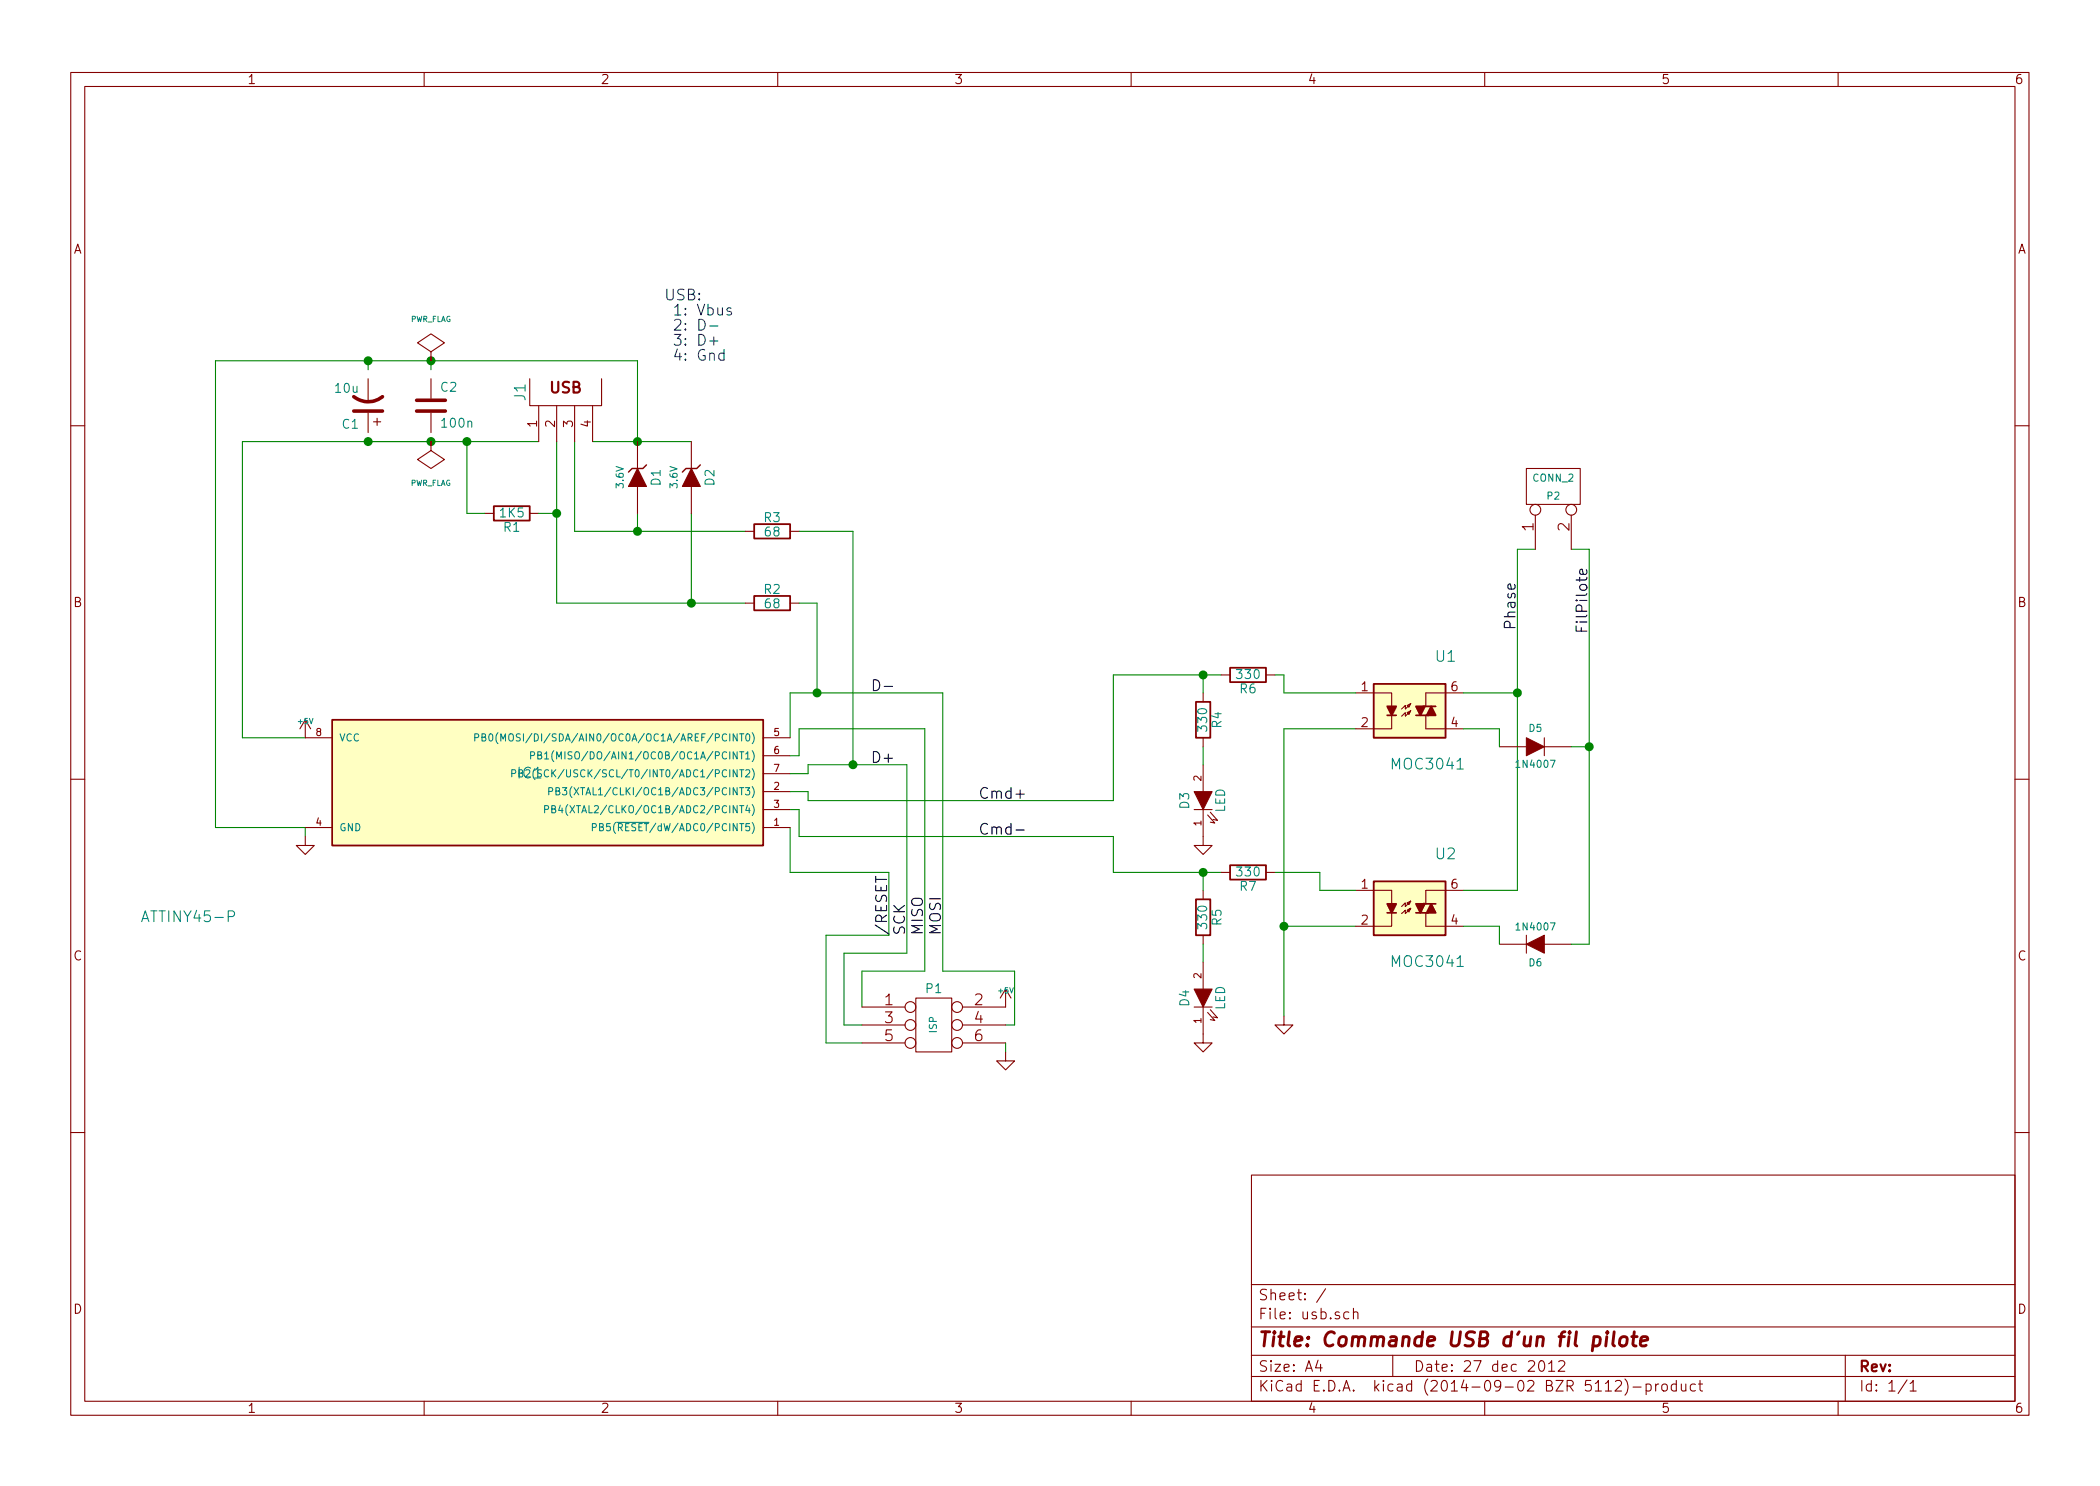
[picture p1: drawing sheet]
<svg xmlns="http://www.w3.org/2000/svg" width="297mm" height="210mm" viewBox="0 0 297 210" stroke-linecap="round" stroke-linejoin="round" font-family="sans-serif">
<g fill="none" stroke="#840000" stroke-width=".15">
<path d="M10 10.3h277v189.9h-277zM12 12.2h273v186.1h-273zM60 10.3v1.9M110 10.3v1.9M160 10.3v1.9M210 10.3v1.9M260 10.3v1.9M52.1 53.6v3.3M52.1 58.4v2.8M52.8 59.7h1M53.3 59.2v1M61 51h.1"/>
<path d="M61 49.8l1.9-1.3-1.9-1.3-1.9 1.3 1.9 1.3v1.2M61 53.6v2.8M61 58.4v2.8M74.9 53.6v3.8h10.2v-3.8M76.2 57.4v5.1M78.7 57.4v5.1M81.3 57.4v5.1M83.8 57.4v5.1M10 60.2h2M61 62.5h.1M61 62.5v1.2l1.9 1.3-1.9 1.3-1.9-1.3 1.9-1.3M68.6 72.6h1.2"/>
<path d="M74.9 72.6h1.3M90.2 62.5v3.8M90.2 68.8v3.8M97.8 62.5v3.8M97.8 68.8v3.8M105.4 75.2h1.3M111.8 75.2h1.2M215.9 66.3h7.6v5.1h-7.6zM217.2 72.9v4.8M222.2 72.9v4.8M285 60.2h2M105.4 85.3h1.3"/>
<path d="M111.8 85.3h1.2M170.2 98v1.3M172.7 95.5h1.3M179.1 95.5h1.2M191.8 98h5v1.9M199 99.8l.5-.2-.2 .5zM199.5 99.6l-.7 .7v-.5l-.6 .5M207 98h-5.3v1.9M10 110.3h2M43.2 118.4v1.2h1.2l-1.2 1.3-1.3-1.3h1.3M43.2 117.1h3.8M43.2 101.8v2.6h3.8"/>
<path d="M43.2 101.8l-.8 1.3M43.2 101.8l.7 1.3M107.9 117.1h3.9M107.9 112h3.9M107.9 114.5h3.9M107.9 104.4h3.9M107.9 106.9h3.9M107.9 109.5h3.9M168.9 114.5h2.5M170.2 114.5v5.1h1.2l-1.2 1.3-1.3-1.3h1.3M170.2 104.4v1.3M170.2 108.2v3.8"/>
<path d="M170.8 115.3l1 1.2-.6-.2M171.2 114.9l1 1.2-.6-.2M196.8 101.2v1.9h-5M199.5 100.6l-.2 .5-.3-.3 .5-.2-.7 .7v-.5l-.6 .5M201.7 101.2v1.9h5.3M212.1 105.7h3.8M218.4 104.4v2.5M218.4 105.7h3.8M285 110.3h2M142.2 139.9v2.6h-6.1M142.2 139.9l-.7 1.3M142.2 139.9l.8 1.3"/>
<path d="M170.2 126v1.2M170.2 132.3v1.3M170.2 136.1v3.8M172.7 123.4h1.3M179.1 123.4h1.2M191.8 126h5v1.9M196.8 129.2v1.9h-5M199 127.8l.5-.3-.2 .5zM199.5 127.5l-.7 .8v-.5l-.6 .5M199.5 128.5l-.2 .5-.3-.2 .5-.3-.7 .8v-.5l-.6 .5M201.7 129.2v1.9h5.3M207 126h-5.3v1.9"/>
<path d="M212.1 133.6h3.8M215.9 132.3v2.6M218.4 133.6h3.8M121.9 142.5h6.1M121.9 145h6.1M121.9 147.6h6.1M129.5 141.2h5.1v7.6h-5.1zM136.1 145h6.1M136.1 147.6h6.1M142.2 148.8v1.3h1.3l-1.3 1.3-1.2-1.3h1.2M168.9 142.5h2.5M170.2 142.5v5.1h1.2l-1.2 1.2-1.3-1.2h1.3"/>
<path d="M170.8 143.3l1 1.1-.6-.1M171.2 142.9l1 1.1-.6-.1M181.6 143.8v1.2h1.3l-1.3 1.3-1.3-1.3h1.3M10 160.2h2M177 166.3h108v32h-108zM285 160.2h2M60 198.3v1.9M110 198.3v1.9M160 198.3v1.9M177 194.8h108M177 191.8h108M177 187.8h108"/>
<path d="M177 181.8h108M186.4 192.5l-.3 1h.9M186.8 193v1M187.5 182.3l-1.3 2M190.8 185.7l-.5-.1-.2 .3v.6l.2 .1 .5-.1M191.4 185.7a.38 .38 0 0 1 .7 .1v.8M191.4 185.1v1.5M197 191.8v3M210 198.3v1.9M217.8 192.7a.35 .35 0 0 1 .3-.2 .35 .35 0 0 1 .3 .3 .77 .77 0 0 1-.4 1.2 .9 .9 0 0 1-.2-1.3zM219 193l.5-.5v1.5M219 194h.9"/>
<path d="M220.5 192.7l.2-.2 .5 .1a.37 .37 0 0 1 .1 .6l-.9 .8h.9M227.1 195.8l.4-.5v1.5M227.1 196.8h.8M228.5 195.5l.2-.2 .5 .1a.37 .37 0 0 1 .1 .6l-.9 .8h1M229.8 195.1a1.71 1.71 0 0 1 0 2.3M231 196.3h1.1M232.8 195.9a.48 .48 0 0 1 .7 .1l.1 .1-.1 .6a.48 .48 0 0 1-.7 0M232.8 195.8v1.5M234.2 195.8v1M234.6 195.8l-.3 .1-.1 .2M235.1 196a.41 .41 0 0 1 .7 .1v.4a.41 .41 0 0 1-.4 .3 .41 .41 0 0 1-.3-.3zM237.1 195.9l-.4-.1-.3 .3 .1 .6 .2 .1 .4-.1"/>
<path d="M237.1 195.3v1.5M237.8 195.8l.1 .9a.4 .4 0 0 0 .6 0M238.5 195.8v1M239.8 195.9l-.4-.1-.3 .3 .1 .6 .2 .1 .4-.1M240.3 195.8h.5M240.5 195.3v1.3l.2 .2h.1M260 198.3v1.9M261 191.8v6.5M269.7 195.2l-1.2 2M270.2 195.8l.4-.5v1.5M270.2 196.8h.8"/>
<circle cx="217.2" cy="72.1" r=".76"/>
<circle cx="222.2" cy="72.1" r=".76"/>
<circle cx="128.8" cy="145" r=".76"/>
<circle cx="128.8" cy="142.5" r=".76"/>
<circle cx="128.8" cy="147.6" r=".76"/>
<circle cx="135.4" cy="145" r=".76"/>
<circle cx="135.4" cy="142.5" r=".76"/>
<circle cx="135.4" cy="147.6" r=".76"/>
</g>
<path d="M227.3 189.1l-.2 1.3M227.4 188.4l-.1 .1v.1l.2-.1-.1-.1-.1 .2M228.3 188.4l-.2 1.8 .3 .2M229.3 189.3a.51 .51 0 0 1 .5-.2 .51 .51 0 0 1 .4 .4l-.1 .6a.54 .54 0 0 1-.5 .4 .54 .54 0 0 1-.5-.4zM230.8 189.1h.8M231.2 188.4l-.2 1.8v.1l.4 .1M232.1 189.8l.9-.2v-.4l-.6-.1-.3 .3-.1 .8 .1 .1 .2 .1 .5-.1" fill="none" stroke="#840000" stroke-width=".41"/>
<g fill="none" stroke="#008400" stroke-width=".15">
<path d="M52.1 51v1.3M61 51v1.3M66 62.5v10.1h2.6M76.2 62.5h-41.9v41.9h8.9M76.2 72.6h2.5M78.7 62.5v22.8h26.7M81.3 62.5v12.7h24.1M83.8 62.5h14M90.2 62.5v-11.5h-59.7v66.1h12.7v1.3M90.2 72.6v2.6M97.8 72.6v12.7M113 75.2h7.6v33"/>
<path d="M217.2 77.7h-2.6v48.3h-7.6M222.2 77.7h2.6v55.9h-2.6M113 85.3h2.6v12.7M170.2 95.5v2.5M172.7 95.5h-15.2v17.8h-43.2v-1.3h-2.5M180.3 95.5h1.3v2.5h10.2M207 98h7.6M111.8 114.5h1.2v3.9h44.5v5h15.2M111.8 117.1v6.3h13.9v8.9h-8.9v15.3h5.1M111.8 104.4v-6.4h21.5v39.4h10.2v7.6h-1.3M111.8 109.5h2.5v-1.3h14v26.7h-8.9v10.1h2.5M111.8 106.9h1.2v-3.8h17.8v34.3h-8.9v5.1"/>
<path d="M170.2 105.7v2.5M191.8 103.1h-10.2v40.7M207 103.1h5.1v2.6M222.2 105.7h2.6M170.2 123.4v2.6M170.2 133.6v2.5M180.3 123.4h6.4v2.6h5.1M181.6 131.1h10.2M207 131.1h5.1v2.5M142.2 147.6v1.2"/>
</g>
<g fill="#008400" stroke="#008400" stroke-width=".25">
<circle cx="224.8" cy="105.7" r=".51"/>
<circle cx="181.6" cy="131.1" r=".51"/>
<circle cx="90.2" cy="75.2" r=".51"/>
<circle cx="120.7" cy="108.2" r=".51"/>
<circle cx="66" cy="62.5" r=".51"/>
<circle cx="97.8" cy="85.3" r=".51"/>
<circle cx="61" cy="51" r=".51"/>
<circle cx="52.1" cy="51" r=".51"/>
<circle cx="90.2" cy="62.5" r=".51"/>
<circle cx="61" cy="62.5" r=".51"/>
<circle cx="52.1" cy="62.5" r=".51"/>
<circle cx="115.6" cy="98" r=".51"/>
<circle cx="78.7" cy="72.6" r=".51"/>
<circle cx="170.2" cy="95.5" r=".51"/>
<circle cx="170.2" cy="123.4" r=".51"/>
<circle cx="214.6" cy="98" r=".51"/>
</g>
<path d="M123.5 96.2a.77 .77 0 0 1 .9 .7 .77 .77 0 0 1-.9 .8zM125.1 97.1h1.1M222.9 88.6v.7h1.6M223.7 88.8v.5M143.7 117.4h1.2M143.7 112.4h1.2" fill="none" stroke="#000" stroke-width=".15"/>
<g fill="#ffffc2" stroke="#ffffc2" stroke-width=".25">
<path d="M47 101.8h60.9v17.8h-60.9z"/>
<path d="M194.3 124.7h10.2v7.6h-10.2z"/>
<path d="M194.3 96.8h10.2v7.6h-10.2z"/>
</g>
<g fill="none" stroke="#840000" stroke-width=".25">
<path d="M69.8 71.6h5.1v2.1h-5.1zM106.7 74.2h5.1v2h-5.1zM106.7 84.3h5.1v2.1h-5.1zM169.2 99.3h2v5.1h-2zM174 94.5h5.1v2h-5.1zM194.3 96.8h10.2v7.6h-10.2zM201.3 99.9h1.8M47 101.8h60.9v17.8h-60.9zM196.2 101.2h1.3M200.3 101.2h1.8M169.2 127.2h2v5.1h-2zM174 122.4h5.1v2.1h-5.1z"/>
<path d="M194.3 124.7h10.2v7.6h-10.2zM196.2 129.2h1.3M200.3 129.2h1.8M201.3 127.9h1.8"/>
</g>
<g fill="none" stroke="#008484" stroke-width=".15">
<path d="M67.2 104.4l.4-.1 .1-.1-.1-.3-.4-.1v1M68.2 104.3h.4l.1-.4-.5-.1v1h.4l.1-.3-.2-.2M69.2 103.9l.3-.1a.59 .59 0 0 1-.1 1l-.2-.1-.1-.2zM70.4 103.7a1.2 1.2 0 0 0 0 1.5M70.8 104.8v-1l.4 .8 .3-.8v1M72.1 103.9h.4a.67 .67 0 0 1-.1 .9h-.3a.78 .78 0 0 1 0-.9zM72.4 109.4h.5v-.2v-.2l-.5-.1v1M75.1 106.9h.4l.1-.2-.1-.3h-.4v1M76.1 106.9l.4-.1 .1-.3-.5-.1v1h.4l.1-.3-.2-.2M77 114.5h.5l.1-.2-.1-.3h-.5v1M77 106.7l.3-.3v1M77 107.4h.6"/>
<path d="M77.6 109a.4 .4 0 0 0-.5 0 .4 .4 0 0 0-.1 .5 .37 .37 0 0 0 .2 .4 .37 .37 0 0 0 .4-.1M77.6 112l.5-.1 .1-.1-.1-.3-.5-.1v1.1M78.1 114.5l.4-.1v-.3l-.4-.1v1h.3l.2-.3-.2-.2M78.3 106.2a1.2 1.2 0 0 0 0 1.6M78.6 111.9h.5v-.3l-.5-.2v1.1h.4l.2-.4-.2-.2M78.7 107.4v-1l.4 .7 .3-.7v1M79.2 113.9l-.2 .8h.6M79.5 114.3v.7M79.6 111.4h.6l-.4 .4 .3 .1v.5l-.1 .1-.4-.1M80.9 111.3a1.2 1.2 0 0 0 0 1.5M83.8 117.1l.5-.1 .1-.1-.1-.3-.5-.1v1M84.8 117h.4l.1-.4-.5-.1v1h.4l.2-.3-.3-.2"/>
<path d="M86.3 116.5h-.5v.5l.1-.1 .4 .1v.4l-.1 .1-.4-.1M87.2 116.4h4.6"/>
</g>
<path d="M203 127l.2-.8 .3 .8M203 126.7h.4M203.7 126.4l.2-.2v.8M203.7 127h.4" fill="none" stroke="#840000" stroke-width=".14"/>
<g fill="#840000" stroke="#840000" stroke-width=".25">
<path d="M196.2 127.9h1.3l-.7 1.3z"/>
<path d="M200.3 127.9h1.2l-.6 1.3z"/>
<path d="M202.4 127.9l.7 1.3h-1.3z"/>
<path d="M196.2 99.9h1.3l-.7 1.3z"/>
<path d="M200.3 99.9h1.2l-.6 1.3z"/>
<path d="M202.4 99.9l.7 1.3h-1.3z"/>
</g>
<g fill="#840000" stroke="#840000" stroke-width=".15">
<path d="M215.9 133.6l2.5-1.3v2.6z"/>
<path d="M215.9 104.4l2.5 1.3-2.5 1.2z"/>
<path d="M168.9 112h2.5l-1.2 2.5z"/>
<path d="M168.9 139.9h2.5l-1.2 2.6z"/>
<path d="M90.2 66.3l1.2 2.5h-2.5z"/>
<path d="M97.8 66.3l1.3 2.5h-2.6z"/>
</g>
<path d="M50 56.1a3.3 3.3 0 0 0 4.1 0M50 58.2h4.1M58.9 58.2h4.1M58.9 56.6h4.1" fill="none" stroke="#840000" stroke-width=".51"/>
<path d="M91.4 65.8l-.5 .5h-1.5l-.5 .5M99.1 65.8l-.5 .5h-1.6l-.5 .5" fill="none" stroke="#840000" stroke-width=".2"/>
<path d="M100.4 46.1h1.1M100.4 48.3h1.1M101 47.7v1.1M102.4 50a.48 .48 0 0 0-.6 .1l-.1 .6a.48 .48 0 0 0 .7 .2M102.4 49.4v1.6M103.4 43.6h-.4l-.2 .2 .1 .2 .5 .1 .1 .2-.1 .2-.1 .1-.5-.1" fill="none" stroke="#0000c2" stroke-width=".15"/>
<text font-size="2.8" fill="#840000" x="178" y="190.5">Title: Commande USB d'un fil pilote</text>
<g font-size="2.1" fill="#0000c2">
<text x="94" y="42.5">USB:</text>
<text x="94.6" y="44.6">1: Vbus</text>
<text x="94.6" y="46.8">2: D-</text>
<text x="94.6" y="48.9">3: D+</text>
<text x="94.6" y="51">4: Gnd</text>
</g>
<g font-size="2.1" fill="#008484">
<text x="74.3" y="56.7" transform="rotate(-90 74.3 56.7)">J1</text>
<text x="203.1" y="93.6">U1</text>
<text x="73.3" y="110.2">IC1</text>
<text x="197.1" y="108.9">MOC3041</text>
<text x="203.1" y="121.6">U2</text>
<text x="20.6" y="130.5">ATTINY45-P</text>
<text x="197.1" y="136.8">MOC3041</text>
</g>
<g font-size="2.1" fill="#840000">
<text x="77.8" y="55.6">USB</text>
<text x="216.9" y="75.1" transform="rotate(-90 216.9 75.1)">1</text>
<text x="222" y="75.1" transform="rotate(-90 222 75.1)">2</text>
<text x="125.1" y="142.2">1</text>
<text x="137.8" y="142.2">2</text>
<text x="125.1" y="144.8">3</text>
<text x="125.1" y="147.3">5</text>
<text x="137.8" y="144.8">4</text>
<text x="137.8" y="147.3">6</text>
<text x="178" y="184">Sheet: /</text>
<text x="178" y="186.7">File: usb.sch</text>
<text x="178" y="196.9">KiCad E.D.A. kicad (2014-09-02 BZR 5112)-product</text>
<text x="178" y="194.1">Size: A4</text>
<text x="200" y="194.1">Date: 27 dec 2012</text>
<text x="263" y="194.1">Rev:</text>
<text x="263" y="196.9">Id: 1/1</text>
</g>
<g font-size="2.1">
<text x="214.4" y="89.1" transform="rotate(-90 214.4 89.1)">Phase</text>
<text x="224.5" y="88.5" transform="rotate(-90 224.5 88.5)">FilPilote</text>
<text x="123.2" y="107.9">D+</text>
<text x="138.4" y="113">Cmd+</text>
<text x="138.4" y="118.1">Cmd-</text>
<text x="125.5" y="132.3" transform="rotate(-90 125.5 132.3)">/RESET</text>
<text x="128" y="132.3" transform="rotate(-90 128 132.3)">SCK</text>
<text x="130.6" y="132.3" transform="rotate(-90 130.6 132.3)">MISO</text>
<text x="133.1" y="132.3" transform="rotate(-90 133.1 132.3)">MOSI</text>
</g>
<g font-size="1.8" fill="#840000">
<text x="35" y="11.9">1</text>
<text x="85" y="11.9">2</text>
<text x="135" y="11.9">3</text>
<text x="185" y="11.9">4</text>
<text x="235" y="11.9">5</text>
<text x="285" y="11.9">6</text>
<text x="10.4" y="35.9">A</text>
<text x="285.4" y="35.9">A</text>
<text x="75.9" y="60.4" transform="rotate(-90 75.9 60.4)">1</text>
<text x="78.5" y="60.4" transform="rotate(-90 78.5 60.4)">2</text>
<text x="81" y="60.4" transform="rotate(-90 81 60.4)">3</text>
<text x="83.6" y="60.4" transform="rotate(-90 83.6 60.4)">4</text>
<text x="10.4" y="85.9">B</text>
<text x="285.4" y="85.9">B</text>
<text x="192.6" y="97.8">1</text>
<text x="205.3" y="97.8">6</text>
<text x="192.6" y="102.9">2</text>
<text x="205.3" y="102.9">4</text>
<text x="192.6" y="125.7">1</text>
<text x="205.3" y="125.7">6</text>
<text x="192.6" y="130.8">2</text>
<text x="205.3" y="130.8">4</text>
<text x="10.4" y="135.9">C</text>
<text x="285.4" y="135.9">C</text>
<text x="10.4" y="185.9">D</text>
<text x="285.4" y="185.9">D</text>
<text x="35" y="199.9">1</text>
<text x="85" y="199.9">2</text>
<text x="135" y="199.9">3</text>
<text x="185" y="199.9">4</text>
<text x="235" y="199.9">5</text>
<text x="285" y="199.9">6</text>
</g>
<g font-size="1.8" fill="#008484">
<text x="47.5" y="55.6">10u</text>
<text x="62.4" y="55.4">C2</text>
<text x="48.4" y="60.6">C1</text>
<text x="62.6" y="60.5">100n</text>
<text x="93.4" y="68.7" transform="rotate(-90 93.4 68.7)">D1</text>
<text x="101" y="68.7" transform="rotate(-90 101 68.7)">D2</text>
<text x="70.8" y="73.2">1K5</text>
<text x="71.3" y="75.2">R1</text>
<text x="108.1" y="73.9">R3</text>
<text x="108.3" y="75.9">68</text>
<text x="108.1" y="84">R2</text>
<text x="108.3" y="86">68</text>
<text x="175.1" y="96.1">330</text>
<text x="175.4" y="98.1">R6</text>
<text x="170.7" y="103.3" transform="rotate(-90 170.7 103.3)">330</text>
<text x="172.8" y="103" transform="rotate(-90 172.8 103)">R4</text>
<text x="168.2" y="114.4" transform="rotate(-90 168.2 114.4)">D3</text>
<text x="173.3" y="115" transform="rotate(-90 173.3 115)">LED</text>
<text x="175.1" y="124">330</text>
<text x="170.7" y="131.3" transform="rotate(-90 170.7 131.3)">330</text>
<text x="172.8" y="130.9" transform="rotate(-90 172.8 130.9)">R5</text>
<text x="175.4" y="126">R7</text>
<text x="131" y="140.5">P1</text>
<text x="168.2" y="142.3" transform="rotate(-90 168.2 142.3)">D4</text>
<text x="173.3" y="142.9" transform="rotate(-90 173.3 142.9)">LED</text>
</g>
<g font-size="1.4" fill="#008484">
<text x="88.2" y="69" transform="rotate(-90 88.2 69)">3.6V</text>
<text x="95.8" y="69" transform="rotate(-90 95.8 69)">3.6V</text>
<text x="216.8" y="68.1">CONN_2</text>
<text x="218.8" y="70.7">P2</text>
<text x="48" y="104.9">VCC</text>
<text x="72.5" y="104.9">PB0(MOSI/DI/SDA/AIN0/OC0A/OC1A/AREF/PCINT0)</text>
<text x="79.4" y="107.4">PB1(MISO/DO/AIN1/OC0B/OC1A/PCINT1)</text>
<text x="216.3" y="103.6">D5</text>
<text x="77.4" y="110">PB2(SCK/USCK/SCL/T0/INT0/ADC1/PCINT2)</text>
<text x="81.1" y="112.5">PB3(XTAL1/CLKI/OC1B/ADC3/PCINT3)</text>
<text x="214.7" y="108.6">1N4007</text>
<text x="48" y="117.6">GND</text>
<text x="80.4" y="115.1">PB4(XTAL2/CLKO/OC1B/ADC2/PCINT4)</text>
<text x="86.3" y="117.6">PB5(RESET/dW/ADC0/PCINT5)</text>
<text x="214.7" y="131.6">1N4007</text>
<text x="216.3" y="136.7">D6</text>
<text x="132.5" y="146.1" transform="rotate(-90 132.5 146.1)">ISP</text>
</g>
<g font-size="1.4" fill="#840000">
<text x="44.7" y="104.1">8</text>
<text x="109.5" y="104.1">5</text>
<text x="109.5" y="106.7">6</text>
<text x="109.5" y="111.8">2</text>
<text x="109.5" y="109.2">7</text>
<text x="169.9" y="110.5" transform="rotate(-90 169.9 110.5)">2</text>
<text x="44.7" y="116.8">4</text>
<text x="109.5" y="116.8">1</text>
<text x="109.5" y="114.3">3</text>
<text x="169.9" y="116.8" transform="rotate(-90 169.9 116.8)">1</text>
<text x="169.9" y="138.4" transform="rotate(-90 169.9 138.4)">2</text>
<text x="169.9" y="144.8" transform="rotate(-90 169.9 144.8)">1</text>
</g>
<g font-size="1.1" fill="#008484">
<text x="58" y="45.5">PWR_FLAG</text>
<text x="58" y="68.7">PWR_FLAG</text>
<text x="42.2" y="102.4">+5V</text>
<text x="141.3" y="140.5">+5V</text>
</g>
<g font-size="1.1" fill="#840000">
<text x="194.4" y="99.1">A</text>
<text x="202.9" y="99.1">A1</text>
<text x="194.4" y="104.1">K</text>
<text x="202.9" y="104.1">A2</text>
<text x="194.4" y="127">A</text>
<text x="194.4" y="132.1">K</text>
<text x="202.9" y="132.1">A2</text>
</g>
</svg>
